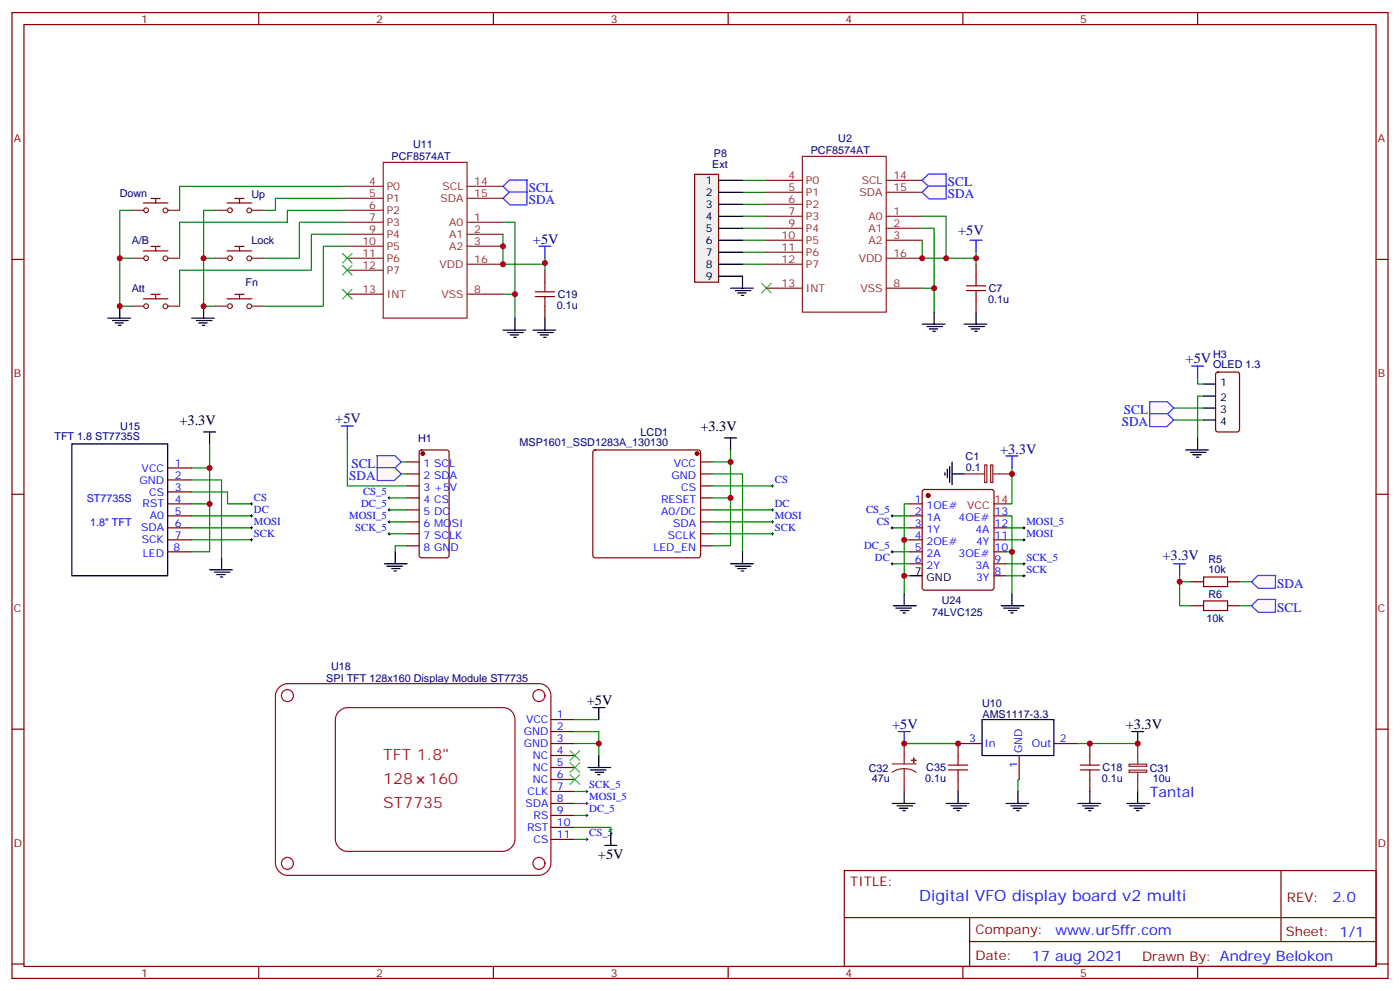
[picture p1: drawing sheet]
<svg xmlns="http://www.w3.org/2000/svg" width="412mm" height="292mm" viewBox="0 0 412 292" stroke-linecap="round" stroke-linejoin="round" font-family="sans-serif">
<g fill="none" stroke="#870000" stroke-width=".35">
<path d="M3.5 3.7h405.4v284.3h-405.4zM7.1 7.2h398.2v277.3h-398.2zM76.2 3.7v3.5M145.3 3.7v3.5M214.5 3.7v3.5M283.6 3.7v3.5M352.8 3.7v3.5M3.5 76.4h3.6M160.5 79.6v3.5M405.3 76.4h3.6M160.5 90.1v3.6M3.5 145.5h3.6"/>
<path d="M405.3 145.5h3.6M3.5 214.7h3.6M405.3 214.7h3.6M248.7 256.3h156.6v28.2h-156.6zM377.3 256.3v20.9M248.7 270.1h156.5M285.6 277.2h119.6M285.6 270.1v14.2M3.5 283.8h3.6M76.2 284.5v3.5M145.3 284.5v3.5M214.5 284.5v3.5"/>
<path d="M283.6 284.5v3.5M352.8 284.5v3.5M405.3 283.8h3.6"/>
</g>
<path d="M148.2 69v8.8h12.3v-1.8M148.2 65.4h3.5v21.2h-3.5M160.5 77.4v2.2M151.7 86.6v7.1M56.4 137.8h5.3v10.5M56.4 144.8h10.6v3.5h7.1M56.4 148.3h5.3v14.2h-5.3M56.4 141.3h8.9v22.9M56.4 151.9h17.7M56.4 155.4h17.7M56.4 158.9h17.7M119.9 160.7h-3.5v1.8" fill="none" stroke="#008700" stroke-width=".35"/>
<g fill="none" stroke="#000" stroke-width=".35">
<path d="M148.2 97.2h6.7M149.6 97.9h4.6M150.3 98.6h2.5M151.3 99.3h.7M151.7 93.7v3.5M157 97.2h6.7M158.4 97.9h4.6M159.1 98.6h2.5M160.2 99.3h.7M160.5 93.7v3.5M61.7 167.7h6.7M63.1 168.5h4.6"/>
<path d="M63.9 169.2h2.4M64.9 169.9h.7M65.3 164.2v3.5M113.2 166h6.7M113.9 166.7h4.6M115.4 167.4h2.4M116.1 168.1h.7M116.4 162.5v3.5"/>
</g>
<path d="M100.9 85.2l2.8 2.8M103.7 85.2l-2.8 2.8" fill="none" stroke="#3c3" stroke-width=".35"/>
<path d="M157.7 87.3h5.6M157.7 85.9h5.6M160.5 83.1v2.8M160.5 87.3v2.8" fill="none" stroke="#a10000" stroke-width=".35"/>
<path d="M158.7 72.5h3.6M160.5 72.5v3.5" fill="none" stroke="#00f" stroke-width=".35"/>
<g fill="#fff7f7" stroke="#420aff" stroke-width=".35">
<path d="M148.2 54.9l1.8-1.9h5.3l-.1 3.8h-5z"/>
<path d="M148.2 58.4l1.8-1.9h5.3l-.1 3.8h-5z"/>
</g>
<g fill="none" stroke="#8c2424" stroke-width=".35">
<path d="M102.3 58.4h10.6M102.3 54.9h10.6M112.9 47.8h24.7v45.9h-24.7zM137.6 58.4h10.6M137.6 54.9h10.6M38.8 76h3.5M38.8 61.9h3.5M49.4 76h3.5M49.4 61.9h3.5M63.5 76h3.5M63.5 61.9h3.5M74.1 76h3.5"/>
<path d="M74.1 61.9h3.5M102.3 79.6h10.6M102.3 76h10.6M102.3 72.5h10.6M102.3 69h10.6M102.3 65.4h10.6M102.3 61.9h10.6M137.6 72.5h10.6M137.6 69h10.6M137.6 65.4h10.6M137.6 77.8h10.6M38.8 90.1h3.5"/>
<path d="M49.4 90.1h3.5M63.5 90.1h3.5M74.1 90.1h3.5M102.3 86.6h10.6M137.6 86.6h10.6"/>
<circle cx="43" cy="61.9" r=".71"/>
<circle cx="43" cy="76" r=".71"/>
<circle cx="48.7" cy="76.1" r=".71"/>
<circle cx="48.7" cy="62" r=".71"/>
<circle cx="67.7" cy="61.9" r=".71"/>
<circle cx="67.7" cy="76" r=".71"/>
<circle cx="73.4" cy="76.1" r=".71"/>
<circle cx="73.4" cy="62" r=".71"/>
<circle cx="43" cy="90.1" r=".71"/>
<circle cx="48.7" cy="90.2" r=".71"/>
<circle cx="67.7" cy="90.1" r=".71"/>
<circle cx="73.4" cy="90.2" r=".71"/>
</g>
<path d="M102.3 54.9h-49.4v7M102.3 58.4h-21.2v3.5h-3.5M38.8 61.9h-3.5v14.1M38.8 76h-3.5v14.1h3.5M63.5 61.9h-3.5v14.1M63.5 76h-3.5v14.1h3.5M102.3 69h-10.6v10.6h-38.8v10.5M102.3 61.9h-17.6v3.5h-31.8v10.6M102.3 65.4h-14.1v10.6h-10.6M102.3 72.5h-7.1v17.6h-17.6" fill="none" stroke="#008700" stroke-width=".35"/>
<g fill="none" stroke="#900" stroke-width=".35">
<path d="M42.2 59.8h7.3M44.5 58.4h2.7M45.9 58.5v1.3M66.9 59.8h7.3M69.2 58.4h2.7M70.6 58.5v1.3M42.2 73.9h7.3M44.5 72.5h2.7M45.9 72.6v1.3M66.9 73.9h7.3M69.2 72.5h2.7M70.6 72.6v1.3"/>
<path d="M42.2 88h7.3M44.5 86.7h2.7M45.9 86.7v1.3M66.9 88h7.3M69.2 86.7h2.7M70.6 86.7v1.3"/>
</g>
<path d="M31.7 93.7h6.8M33.2 94.4h4.5M33.9 95.1h2.4M34.9 95.8h.7M35.3 90.1v3.6M56.4 93.7h6.7M57.9 94.4h4.5M58.6 95.1h2.4M59.6 95.8h.7M60 90.1v3.6" fill="none" stroke="#000" stroke-width=".35"/>
<path d="M100.9 74.6l2.8 2.8M100.9 78.1l2.8 2.9M103.7 74.6l-2.8 2.8M103.7 78.1l-2.8 2.9" fill="none" stroke="#3c3" stroke-width=".35"/>
<g fill="#fff7f7" stroke="#420aff" stroke-width=".35">
<path d="M111 134.1h5.3l1.9 1.9-2 1.9h-5.1z"/>
<path d="M111 137.7h5.3l1.9 1.8-2 2h-5.1z"/>
</g>
<path d="M61.7 130.7v7.1M102.3 128.9v14.2h17.6M118.2 136h1.7M118.2 139.5h1.7M266.3 218.9h15.9M317.5 218.9h17.6M300.2 229.5h-.3v3.5" fill="none" stroke="#008700" stroke-width=".35"/>
<path d="M100.5 125.4h3.6M102.3 125.4v3.5M264.6 215.4h3.5M266.3 215.4v3.5" fill="none" stroke="#00f" stroke-width=".35"/>
<g fill="none" stroke="#000" stroke-width=".35">
<path d="M60 127.2h3.5M61.7 127.2v3.5M289.3 211.8h21.1v10.6h-21.1zM333.4 215.4h3.5M335.1 215.4v3.5M262.8 236.5h6.7M264.2 237.2h4.6M264.9 237.9h2.5M266 238.7h.7M266.3 233v3.5M278.7 236.5h6.7M280.1 237.2h4.6"/>
<path d="M280.8 237.9h2.5M281.9 238.7h.7M282.2 233v3.5M296.3 236.5h6.7M297.7 237.2h4.6M298.4 237.9h2.5M299.5 238.7h.7M299.9 233v3.5M317.5 236.5h6.7M318.9 237.2h4.6M319.6 237.9h2.5M320.7 238.7h.7"/>
<path d="M321 233v3.5M332 236.5h6.7M332.7 237.2h4.6M334.1 237.9h2.4M334.8 238.7h.7M335.1 233v3.5"/>
</g>
<g fill="none" stroke="#870000" stroke-width=".35">
<path d="M119.9 136h3.6M119.9 139.5h3.6M123.7 132.7l.5-.2h7.4l.6 .4 .1 30.6-.5 .7h-7.6l-.7-.4v-30.6zM174.9 132.7l.4-.2h30.4l.5 .2 .2 .5v30.3l-.3 .5-.4 .2h-30.4l-.5-.2-.2-.5v-30.3zM206.4 136h3.5M206.4 139.5h3.5M119.9 143.1h3.6M119.9 146.6h3.6M119.9 150.1h3.6M119.9 153.6h3.6M119.9 157.2h3.6M206.4 143.1h3.5"/>
<path d="M206.4 146.6h3.5M206.4 150.1h3.5M206.4 153.6h3.5M206.4 157.2h3.5M119.9 160.7h3.6M206.4 160.7h3.5M289.3 218.9h-7.1v3.5M310.4 218.9h7.1M321 218.9v3.5M282.2 229.5v3.5M300.2 222.4v7.1M321 229.5v3.5"/>
</g>
<path d="M279.4 226.7h5.6M279.4 225.2h5.6M282.2 222.4v2.8M282.2 226.7v2.8M318.2 226.7h5.6M318.2 225.2h5.6M321 222.4v2.8M321 226.7v2.8" fill="none" stroke="#a10000" stroke-width=".35"/>
<g fill="#870000" stroke="#870000" stroke-width=".35">
<circle cx="124.5" cy="133.5" r=".53"/>
<circle cx="205.3" cy="133.5" r=".53"/>
</g>
<path d="M266.3 218.9v6M335.1 218.9v6M262.8 224.9h7.1M266.3 226.3l-1.8 .2-1.7 .9M266.3 226.3l1.9 .2 1.7 .9M266.3 226.3v6.7M332.6 225h5.2v.6h-5.2zM332.6 226.7h5.2v.7h-5.2zM335.1 227.4v5.6" fill="none" stroke="#8c2424" stroke-width=".35"/>
<g fill="#8c2424" stroke="#8c2424" stroke-width=".35">
<path d="M268.5 223.8l1.4 .1z"/>
<path d="M269.1 223.1l.1 1.4z"/>
</g>
<path d="M73.7 148.3h.7M73.7 151.9h.7M73.7 155.4h.7M73.7 158.9h.7M74.1 148v.7M74.1 151.5v.7M74.1 155v.8M74.1 158.6v.7" fill="none" stroke="#000" stroke-width=".29"/>
<g fill="#fff7f7" stroke="#420aff" stroke-width=".35">
<path d="M338.6 118.3h5.3l1.8 1.8-2 2h-5z"/>
<path d="M338.6 121.8h5.3l1.8 1.8-2 2h-5z"/>
</g>
<g fill="none" stroke="#008700" stroke-width=".35">
<path d="M352.8 111.3v1.8h1.7M354.5 116.6h-1.7v12.3M209.9 139.5h8.8v23M209.9 136h5.3v10.6M215.2 132.5v3.5M298.1 137.8v10.5h-1.8M345.7 120.1h8.8M345.7 123.6h8.8M114.7 150.1h5.2M114.7 153.6h5.2M114.7 157.2h5.2M114.7 146.6h5.2"/>
<path d="M209.9 146.6h5.3v14.1h-5.3M209.9 143.1h17.6M209.9 150.1h17.6M209.9 153.6h17.6M209.9 157.2h17.6M262.8 155.4h5.3M262.8 151.9h5.3M266.3 158.9v10.6h1.8M268.1 148.3h-1.8v10.6h1.8M296.3 151.9h1.8v10.6h-1.8M296.3 158.9h5.3M296.3 155.4h5.3"/>
<path d="M262.8 166h5.3M262.8 162.5h5.3M266.3 169.5v5.3M296.3 169.5h5.3M296.3 166h5.3M298.1 162.5v12.3M347.5 171.3v7h3.5M347.5 169.5v1.8h3.5M365.1 178.3h3.6M365.1 171.3h3.6M169.3 218.9h7.1v3.5M169.3 215.4h7.1v3.5"/>
<path d="M169.3 211.8h7.1M169.3 236.5h3.6M169.3 233h3.6M169.3 243.6h10.6v1.8M169.3 247.1h3.6M169.3 240.1h3.6"/>
</g>
<path d="M351 107.8h3.5M352.8 107.8v3.5M296.3 134.2h3.6M298.1 134.2v3.6M345.7 166h3.5M347.5 166v3.5" fill="none" stroke="#00f" stroke-width=".35"/>
<g fill="none" stroke="#000" stroke-width=".35">
<path d="M354.5 113.1h3.6M354.5 116.6h3.6M213.4 128.9h3.6M215.2 128.9v3.6M278.3 139.2v.7M279 138.1v2.5M279.8 137.4v4.6M280.5 139.5h3.5M280.5 136v6.7M349.2 132.5h6.8M350.7 133.2h4.5M351.4 133.9h2.4"/>
<path d="M352.4 134.6h.7M352.8 128.9v3.6M354.5 120.1h3.6M354.5 123.6h3.6M215.2 166h6.7M216.6 166.7h4.6M217.3 167.4h2.5M218.4 168.1h.7M218.7 162.5v3.5M263.2 178.3h6.7M263.9 179h4.6M265.3 179.7h2.5"/>
<path d="M266.3 174.8v3.5M268.1 169.5h3.5M294.9 178.3h6.7M295.6 179h4.6M297 179.7h2.5M298.1 174.8v3.5M266 180.4h.7M297.7 180.4h.7M174.6 208.3h3.6M176.4 208.3v3.5M173.2 226h6.7M173.9 226.7h4.6"/>
<path d="M175.3 227.4h2.5M176 228.1h.7M176.4 222.4v3.6M178.2 248.9h3.5M179.9 245.4v3.5"/>
</g>
<g fill="none" stroke="#000" stroke-width=".29">
<path d="M114.3 157.2h.7M114.3 153.6h.7M114.3 150.1h.7M114.3 146.6h.7M114.7 146.2v.7M114.7 149.8v.7M114.7 153.3v.7M114.7 156.8v.7M227.2 157.2h.7M227.2 153.6h.7M227.2 150.1h.7M227.2 143.1h.7"/>
<path d="M227.5 142.7v.7M227.5 149.8v.7M227.5 153.3v.7M227.5 156.8v.7M172.5 236.5h.7M172.5 233h.7M172.9 232.7v.7M172.9 236.2v.7M172.9 239.7v.7M172.5 247.1h.7M172.5 240.1h.7M172.9 246.8v.7"/>
</g>
<g fill="none" stroke="#870000" stroke-width=".35">
<path d="M358.3 109.7l.5-.2h5.6l.7 .5v16.5l-.4 .6-5.9 .1-.7-.5v-16.5zM268.1 148.3h3.5M268.1 151.9h3.5M268.1 155.4h3.5M268.1 158.9h3.5M271.9 144.3l.4-.2h19.8l.5 .2 .2 .5v28.2l-.2 .5-.5 .2h-19.8l-.5-.2-.2-.5v-28.2zM292.8 151.9h3.5M292.8 155.4h3.5M292.8 158.9h3.5M268.1 162.5h3.5M268.1 166h3.5M292.8 162.5h3.5"/>
<path d="M292.8 166h3.5M292.8 169.5h3.5M351 178.3h3.5M351 171.3h3.5M361.6 178.3h3.5M361.6 171.3h3.5M162.3 211.8h7M162.3 215.4h7M162.3 218.9h7M162.3 222.4h7M162.3 226h7M162.3 229.5h7"/>
<path d="M162.3 233h7M162.3 236.5h7M162.3 240.1h7M162.3 243.6h7M162.3 247.1h7"/>
</g>
<g fill="none" stroke="#903" stroke-width=".35">
<path d="M82.3 202.3a3.6 3.6 0 0 1 2.4-1h74a3.5 3.5 0 0 1 3.6 3.5v49.4a3.8 3.8 0 0 1-3.6 3.5h-74a3.8 3.8 0 0 1-3.6-3.5v-49.4a3.5 3.5 0 0 1 1.2-2.5zM99.9 209.3a3.6 3.6 0 0 1 2.4-1h45.9a3.5 3.5 0 0 1 3.5 3.5v35.3a3.8 3.8 0 0 1-3.5 3.5h-45.9a3.8 3.8 0 0 1-3.5-3.5v-35.3a3.5 3.5 0 0 1 1.1-2.5z"/>
<circle cx="84.7" cy="204.8" r="1.76"/>
<circle cx="158.7" cy="204.8" r="1.76"/>
<circle cx="84.7" cy="254.2" r="1.76"/>
<circle cx="158.7" cy="254.2" r="1.76"/>
</g>
<path d="M167.9 221l2.8 2.8M167.9 224.5l2.8 2.9M167.9 228.1l2.8 2.8M170.7 221l-2.8 2.8M170.7 224.5l-2.8 2.9M170.7 228.1l-2.8 2.8" fill="none" stroke="#3c3" stroke-width=".35"/>
<path d="M284 139.5h6M290.1 136.9h.6v5.2h-.6zM291.8 136.9h.7v5.2h-.7zM292.5 139.5h5.6" fill="none" stroke="#8c2424" stroke-width=".35"/>
<circle cx="273.4" cy="145.9" r=".53" fill="#870000" stroke="#870000" stroke-width=".35"/>
<path d="M292.8 148.3h3.5" fill="none" stroke="#f00" stroke-width=".35"/>
<path d="M354.5 176.9h7.1v2.8h-7.1zM354.5 169.9h7.1v2.8h-7.1z" fill="none" stroke="#a10000" stroke-width=".35"/>
<g fill="#fff7f7" stroke="#420aff" stroke-width=".35">
<path d="M368.7 178.3l1.8-1.8h5.3l-.1 3.8h-5z"/>
<path d="M368.7 171.3l1.8-1.9h5.3l-.1 3.8h-5z"/>
</g>
<g fill="none" stroke="#000" stroke-width=".29">
<path d="M262.5 151.9h.7M262.5 155.4h.7M262.8 151.5v.7M262.8 155v.8M301.3 155.4h.7M301.3 158.9h.7M301.6 155v.8M301.6 158.6v.7M262.5 162.5h.7M262.5 166h.7M262.8 162.1v.7M262.8 165.6v.7"/>
<path d="M301.3 166h.7M301.3 169.5h.7M301.6 165.6v.7M301.6 169.2v.7"/>
</g>
<path d="M49.4 137.8h7M49.4 144.8h7M49.4 158.9h7M49.4 151.9h7M49.4 148.3h7M49.4 141.3h7M49.4 155.4h7M49.4 162.5h7" fill="none" stroke="#870000" stroke-width=".35"/>
<path d="M215.2 84.8h6.7M216.6 85.5h4.6M217.3 86.3h2.5M218.4 87h.7M218.7 81.3v3.5M21.2 130.7h28.2v38.8h-28.2z" fill="none" stroke="#000" stroke-width=".35"/>
<path d="M224.4 83.4l2.8 2.9M227.2 83.4l-2.8 2.9" fill="none" stroke="#3c3" stroke-width=".35"/>
<path d="M218.7 56.6h7.1M218.7 53.1h7.1M218.7 77.8h7.1M218.7 74.3h7.1M218.7 70.7h7.1M218.7 67.2h7.1M218.7 63.7h7.1M218.7 60.1h7.1" fill="none" stroke="#008700" stroke-width=".35"/>
<path d="M204.6 51.3h7.1v31.8h-7.1z" fill="#f0f0f0" stroke="#870000" stroke-width=".35"/>
<g fill="none" stroke="#000" stroke-width=".35">
<path d="M211.7 53.1h7M211.7 56.6h7M211.7 60.1h7M211.7 63.7h7M211.7 67.2h7M211.7 70.7h7M211.7 74.3h7M211.7 77.8h7M211.7 81.3h7M271.6 95.4h6.7M273 96.1h4.6M273.8 96.8h2.4"/>
<path d="M274.8 97.5h.7M275.2 91.9v3.5M284 95.4h6.7M285.4 96.1h4.6M286.1 96.8h2.5M287.2 97.5h.7M287.5 91.9v3.5"/>
</g>
<path d="M271.6 67.2h3.6v24.7M271.6 70.7v5.3h15.9v-1.7M271.6 63.7h7.1v12.3M287.5 76v1.8" fill="none" stroke="#008700" stroke-width=".35"/>
<path d="M284.7 85.5h5.6M284.7 84.1h5.6M287.5 81.3v2.8M287.5 85.5v2.9" fill="none" stroke="#a10000" stroke-width=".35"/>
<path d="M287.5 77.8v3.5M287.5 88.4v3.5" fill="none" stroke="#870000" stroke-width=".35"/>
<path d="M285.8 70.7h3.5M287.5 70.7v3.6" fill="none" stroke="#00f" stroke-width=".35"/>
<g fill="#fff7f7" stroke="#420aff" stroke-width=".35">
<path d="M271.6 53.1l1.9-1.9h5.3l-.1 3.8h-5z"/>
<path d="M271.6 56.6l1.9-1.8h5.3l-.1 3.8h-5z"/>
</g>
<g fill="none" stroke="#8c2424" stroke-width=".35">
<path d="M225.8 56.6h10.6M225.8 53.1h10.6M236.4 46h24.7v45.9h-24.7zM261.1 56.6h10.5M261.1 53.1h10.5M225.8 77.8h10.6M225.8 74.3h10.6M225.8 70.7h10.6M225.8 67.2h10.6M225.8 63.7h10.6M225.8 60.1h10.6M261.1 70.7h10.5"/>
<path d="M261.1 67.2h10.5M261.1 63.7h10.5M261.1 76h10.5M225.8 84.8h10.6M261.1 84.8h10.5"/>
</g>
<path d="M271.6 84.8h3.6" fill="none" stroke="#008700" stroke-width=".35"/>
<g fill="#c00">
<circle cx="215.2" cy="146.6" r=".88"/>
<circle cx="215.2" cy="136" r=".88"/>
<circle cx="61.7" cy="137.8" r=".88"/>
<circle cx="321" cy="218.9" r=".88"/>
<circle cx="282.2" cy="218.9" r=".88"/>
<circle cx="35.3" cy="90.1" r=".88"/>
<circle cx="60" cy="90.1" r=".88"/>
<circle cx="35.3" cy="76" r=".88"/>
<circle cx="60" cy="76" r=".88"/>
<circle cx="61.7" cy="148.3" r=".88"/>
<circle cx="160.5" cy="77.4" r=".88"/>
<circle cx="151.7" cy="86.6" r=".88"/>
<circle cx="148.2" cy="77.8" r=".88"/>
<circle cx="148.2" cy="72.5" r=".88"/>
<circle cx="266.3" cy="218.9" r=".88"/>
<circle cx="335.1" cy="218.9" r=".88"/>
<circle cx="176.4" cy="218.9" r=".88"/>
<circle cx="298.1" cy="139.5" r=".88"/>
<circle cx="298.1" cy="162.5" r=".88"/>
<circle cx="266.3" cy="158.9" r=".88"/>
<circle cx="266.3" cy="169.5" r=".88"/>
<circle cx="347.5" cy="171.3" r=".88"/>
<circle cx="287.5" cy="76" r=".88"/>
<circle cx="275.2" cy="84.8" r=".88"/>
<circle cx="271.6" cy="76" r=".88"/>
<circle cx="278.7" cy="76" r=".88"/>
</g>
<g font-size="4.6" fill="#c03">
<text x="112.9" y="223.7">TFT 1.8&quot;</text>
<text x="112.9" y="230.7">128</text>
<text x="126.2" y="230.7">160</text>
<text x="112.9" y="237.8">ST7735</text>
</g>
<text font-size="4.6" fill="#00f" x="270.8" y="265.3">Digital VFO display board v2 multi</text>
<g font-size="4.2" fill="#000080">
<text x="157" y="71.7">+5V</text>
<text x="282.2" y="69.2">+5V</text>
<text x="349.2" y="107">+5V</text>
<text x="98.8" y="124.6">+5V</text>
<text x="294.6" y="133.5">+3.3V</text>
<text x="342.4" y="164.9">+3.3V</text>
<text x="262.8" y="214.7">+5V</text>
</g>
<g font-size="4.2">
<text x="52.8" y="125.1">+3.3V</text>
<text x="206.3" y="126.9">+3.3V</text>
<text x="172.9" y="207.6">+5V</text>
<text x="331.6" y="214.7">+3.3V</text>
<text x="176.1" y="252.8">+5V</text>
</g>
<g font-size="4.2" fill="#00f">
<text x="338.7" y="234.8">Tantal</text>
<text x="392.5" y="265.6">2.0</text>
<text x="310.9" y="275.1">www.ur5ffr.com</text>
<text x="304" y="282.9">17 aug 2021</text>
</g>
<g font-size="3.9" fill="#00f">
<text x="155.8" y="56.6">SCL</text>
<text x="279.2" y="54.9">SCL</text>
<text x="279.2" y="58.4">SDA</text>
<text x="155.8" y="60.1">SDA</text>
<text x="330.4" y="125.4">SDA</text>
<text x="331.1" y="121.9">SCL</text>
<text x="103.5" y="137.8">SCL</text>
<text x="102.9" y="141.3">SDA</text>
<text x="376.2" y="173">SDA</text>
<text x="376.2" y="180.1">SCL</text>
</g>
<g font-size="3.9" fill="#800">
<text x="250.5" y="260.9">TITLE:</text>
<text x="379.1" y="265.6">REV:</text>
<text x="287.4" y="275.1">Company:</text>
<text x="378.7" y="275.7">Sheet: 1/1</text>
<text x="287.4" y="282.8">Date:</text>
<text x="336.4" y="282.8">Drawn By: Andrey Belokon</text>
</g>
<g font-size="3.2" fill="#800">
<text x="41.6" y="6.7">1</text>
<text x="110.8" y="6.7">2</text>
<text x="179.9" y="6.7">3</text>
<text x="249.1" y="6.7">4</text>
<text x="318.2" y="6.7">5</text>
<text x="4.1" y="41.8">A</text>
<text x="405.9" y="41.8">A</text>
<text x="4.1" y="110.9">B</text>
<text x="405.9" y="110.9">B</text>
<text x="4.1" y="180.1">C</text>
<text x="405.9" y="180.1">C</text>
<text x="4.1" y="249.2">D</text>
<text x="405.9" y="249.2">D</text>
<text x="41.6" y="287.5">1</text>
<text x="110.8" y="287.5">2</text>
<text x="179.9" y="287.5">3</text>
<text x="249.1" y="287.5">4</text>
<text x="318.2" y="287.5">5</text>
</g>
<g font-size="3.2" fill="#000080">
<text x="246.9" y="41.8">U2</text>
<text x="115.4" y="47.1">PCF8574AT</text>
<text x="121.7" y="43.6">U11</text>
<text x="210.3" y="46.3">P8</text>
<text x="238.8" y="45.3">PCF8574AT</text>
<text x="209.8" y="49.6">Ext</text>
<text x="35.3" y="57.9">Down</text>
<text x="74.1" y="58.2">Up</text>
<text x="38.8" y="72">A/B</text>
<text x="74.1" y="72">Lock</text>
<text x="38.8" y="86.1">Att</text>
<text x="72.3" y="84.3">Fn</text>
<text x="164.3" y="87.7">C19</text>
<text x="291" y="89.2">0.1u</text>
<text x="291.3" y="86">C7</text>
<text x="164" y="91">0.1u</text>
<text x="357.4" y="105.2">H3</text>
<text x="357.4" y="108.5">OLED 1.3</text>
<text x="16" y="129.6">TFT 1.8 ST7735S</text>
<text x="35.4" y="126.5">U15</text>
<text x="123.1" y="130.1">H1</text>
<text x="153.1" y="131.4">MSP1601_SSD1283A_130130</text>
<text x="188.7" y="128.2">LCD1</text>
<text x="284.4" y="135.4">C1</text>
<text x="284.5" y="138.6">0.1</text>
<text x="356" y="165.6">R5</text>
<text x="356" y="168.8">10k</text>
<text x="277.4" y="177.7">U24</text>
<text x="356" y="175.9">R6</text>
<text x="274.5" y="181.2">74LVC125</text>
<text x="355.4" y="183">10k</text>
<text x="97.5" y="197.1">U18</text>
<text x="96.1" y="200.6">SPI TFT 128x160 Display Module ST7735</text>
<text x="289.3" y="208.1">U10</text>
<text x="289.4" y="211.3">AMS1117-3.3</text>
<text x="255.9" y="227.2">C32</text>
<text x="272.9" y="227.1">C35</text>
<text x="324.8" y="227.1">C18</text>
<text x="338.7" y="227.1">C31</text>
<text x="256.8" y="230.4">47u</text>
<text x="272.5" y="230.3">0.1u</text>
<text x="324.6" y="230.3">0.1u</text>
<text x="339.6" y="230.2">10u</text>
</g>
<g font-size="3.2" fill="#8d2323">
<text x="232.2" y="52.7">4</text>
<text x="263.2" y="52.7">14</text>
<text x="108.8" y="58">5</text>
<text x="108.8" y="54.5">4</text>
<text x="113.9" y="59.4">P1</text>
<text x="113.9" y="55.9">P0</text>
<text x="129.7" y="59.4">SDA</text>
<text x="130.4" y="55.9">SCL</text>
<text x="139.7" y="58">15</text>
<text x="139.7" y="54.5">14</text>
<text x="232.2" y="59.8">6</text>
<text x="232.2" y="56.3">5</text>
<text x="237.4" y="57.7">P1</text>
<text x="237.4" y="54.2">P0</text>
<text x="253.2" y="57.7">SDA</text>
<text x="253.8" y="54.2">SCL</text>
<text x="263.2" y="56.3">15</text>
<text x="108.8" y="65.1">7</text>
<text x="108.8" y="61.6">6</text>
<text x="113.9" y="63">P2</text>
<text x="139.7" y="65.1">1</text>
<text x="232.2" y="63.3">7</text>
<text x="237.4" y="64.7">P3</text>
<text x="237.4" y="61.2">P2</text>
<text x="255.8" y="64.7">A0</text>
<text x="263.2" y="63.3">1</text>
<text x="108.8" y="68.6">9</text>
<text x="113.9" y="70">P4</text>
<text x="113.9" y="66.5">P3</text>
<text x="132.3" y="70">A1</text>
<text x="132.3" y="66.5">A0</text>
<text x="139.7" y="68.6">2</text>
<text x="230.2" y="70.4">10</text>
<text x="232.2" y="66.9">9</text>
<text x="237.4" y="71.8">P5</text>
<text x="237.4" y="68.3">P4</text>
<text x="255.8" y="71.8">A2</text>
<text x="255.8" y="68.3">A1</text>
<text x="263.2" y="70.4">3</text>
<text x="263.2" y="66.9">2</text>
<text x="106.7" y="75.7">11</text>
<text x="106.7" y="72.1">10</text>
<text x="113.9" y="77.1">P6</text>
<text x="113.9" y="73.6">P5</text>
<text x="132.3" y="73.6">A2</text>
<text x="139.7" y="77.4">16</text>
<text x="139.7" y="72.1">3</text>
<text x="230.2" y="77.4">12</text>
<text x="230.2" y="73.9">11</text>
<text x="237.4" y="75.3">P6</text>
<text x="252.9" y="77.1">VDD</text>
<text x="263.2" y="75.7">16</text>
<text x="106.7" y="79.2">12</text>
<text x="113.9" y="80.6">P7</text>
<text x="129.5" y="78.8">VDD</text>
<text x="237.4" y="78.8">P7</text>
<text x="106.7" y="86.3">13</text>
<text x="113.9" y="87.7">INT</text>
<text x="130" y="87.7">VSS</text>
<text x="139.7" y="86.3">8</text>
<text x="230.2" y="84.5">13</text>
<text x="237.4" y="85.9">INT</text>
<text x="253.5" y="85.9">VSS</text>
<text x="263.2" y="84.5">8</text>
</g>
<g font-size="3.2">
<text x="207.9" y="54.2">1</text>
<text x="207.9" y="57.7">2</text>
<text x="207.9" y="61.2">3</text>
<text x="207.9" y="64.7">4</text>
<text x="207.9" y="68.3">5</text>
<text x="207.9" y="71.8">6</text>
<text x="207.9" y="75.3">7</text>
<text x="207.9" y="78.8">8</text>
<text x="207.9" y="82.4">9</text>
<text x="359.4" y="113.8">1</text>
<text x="359.4" y="118">2</text>
<text x="359.4" y="121.5">3</text>
<text x="359.4" y="125.1">4</text>
<text x="269.4" y="169.2">7</text>
<text x="272.9" y="170.9">GND</text>
</g>
<g font-size="3.2" fill="#00f">
<text x="51.5" y="137.4">1</text>
<text x="124.8" y="137.4">1 SCL</text>
<text x="198.5" y="137.4">VCC</text>
<text x="41" y="142.3">GND</text>
<text x="41.7" y="138.8">VCC</text>
<text x="51.5" y="140.9">2</text>
<text x="124.8" y="140.9">2 SDA</text>
<text x="197.8" y="140.9">GND</text>
<text x="228.2" y="142.2">CS</text>
<text x="25.6" y="147.8">ST7735S</text>
<text x="42" y="149.4">RST</text>
<text x="43.9" y="145.9">CS</text>
<text x="51.5" y="144.5">3</text>
<text x="51.5" y="148">4</text>
<text x="74.8" y="147.5">CS</text>
<text x="106.4" y="149.2">DC_5</text>
<text x="106.9" y="145.7">CS_5</text>
<text x="124.8" y="144.5">3 +5V</text>
<text x="124.8" y="148">4 CS</text>
<text x="194.7" y="148">RESET</text>
<text x="200.7" y="144.5">CS</text>
<text x="228.2" y="149.2">DC</text>
<text x="269.4" y="148">1</text>
<text x="272.9" y="149.8">1OE#</text>
<text x="26.6" y="154.8">1.8&quot; TFT</text>
<text x="44.1" y="152.9">A0</text>
<text x="51.5" y="151.5">5</text>
<text x="51.5" y="155">6</text>
<text x="74.8" y="151">DC</text>
<text x="74.8" y="154.5">MOSI</text>
<text x="102.9" y="152.8">MOSI_5</text>
<text x="124.8" y="151.5">5 DC</text>
<text x="124.8" y="155">6 MOSI</text>
<text x="194.8" y="151.5">A0/DC</text>
<text x="198.3" y="155">SDA</text>
<text x="228.2" y="152.8">MOSI</text>
<text x="255.1" y="151">CS_5</text>
<text x="258.3" y="154.5">CS</text>
<text x="269.4" y="151.5">2</text>
<text x="269.4" y="155">3</text>
<text x="272.9" y="153.3">1A</text>
<text x="282.4" y="153.3">4OE#</text>
<text x="293" y="155">12</text>
<text x="293" y="151.5">13</text>
<text x="302.3" y="154.5">MOSI_5</text>
<text x="41.6" y="156.5">SDA</text>
<text x="41.7" y="160">SCK</text>
<text x="51.5" y="158.6">7</text>
<text x="74.8" y="158">SCK</text>
<text x="104.6" y="156.3">SCK_5</text>
<text x="124.8" y="158.6">7 SCLK</text>
<text x="196.7" y="158.6">SCLK</text>
<text x="228.2" y="156.3">SCK</text>
<text x="254.6" y="161.6">DC_5</text>
<text x="269.4" y="158.6">4</text>
<text x="272.9" y="156.8">1Y</text>
<text x="272.9" y="160.3">2OE#</text>
<text x="287.3" y="156.8">4A</text>
<text x="287.5" y="160.3">4Y</text>
<text x="293" y="158.6">11</text>
<text x="302.3" y="158">MOSI</text>
<text x="42.1" y="163.9">LED</text>
<text x="51.2" y="162.1">8</text>
<text x="124.8" y="162.1">8 GND</text>
<text x="192.5" y="162.1">LED_EN</text>
<text x="257.7" y="165.1">DC</text>
<text x="269.4" y="162.1">5</text>
<text x="269.4" y="165.6">6</text>
<text x="272.9" y="163.9">2A</text>
<text x="272.9" y="167.4">2Y</text>
<text x="282.4" y="163.9">3OE#</text>
<text x="287.3" y="167.4">3A</text>
<text x="293" y="165.6">9</text>
<text x="293" y="162.1">10</text>
<text x="302.3" y="165.1">SCK_5</text>
<text x="287.5" y="170.9">3Y</text>
<text x="293" y="169.2">8</text>
<text x="302.3" y="168.6">SCK</text>
<text x="155" y="212.9">VCC</text>
<text x="164" y="211.5">1</text>
<text x="164" y="215">2</text>
<text x="154.3" y="216.4">GND</text>
<text x="154.3" y="220">GND</text>
<text x="164" y="218.5">3</text>
<text x="285.5" y="218.5">3</text>
<text x="290" y="220">In</text>
<text x="301.1" y="221.7" transform="rotate(-90 301.1 221.7)">GND</text>
<text x="304" y="220">Out</text>
<text x="312.2" y="218.5">2</text>
<text x="157" y="223.5">NC</text>
<text x="157" y="227">NC</text>
<text x="164" y="222.1">4</text>
<text x="164" y="225.6">5</text>
<text x="299.7" y="226.2" transform="rotate(-90 299.7 226.2)">1</text>
<text x="157" y="230.5">NC</text>
<text x="164" y="229.1">6</text>
<text x="164" y="232.7">7</text>
<text x="173.6" y="232.1">SCK_5</text>
<text x="154.8" y="237.6">SDA</text>
<text x="155.4" y="234.1">CLK</text>
<text x="164" y="236.2">8</text>
<text x="164" y="239.7">9</text>
<text x="173.6" y="235.7">MOSI_5</text>
<text x="173.6" y="239.2">DC_5</text>
<text x="155.2" y="244.7">RST</text>
<text x="157.2" y="241.1">RS</text>
<text x="164" y="243.2">10</text>
<text x="157.2" y="248.2">CS</text>
<text x="164" y="246.8">11</text>
<text x="173.6" y="246.2">CS_5</text>
</g>
<g font-size="3.2" fill="#f00">
<text x="284.9" y="149.8">VCC</text>
<text x="293" y="148">14</text>
</g>
</svg>
